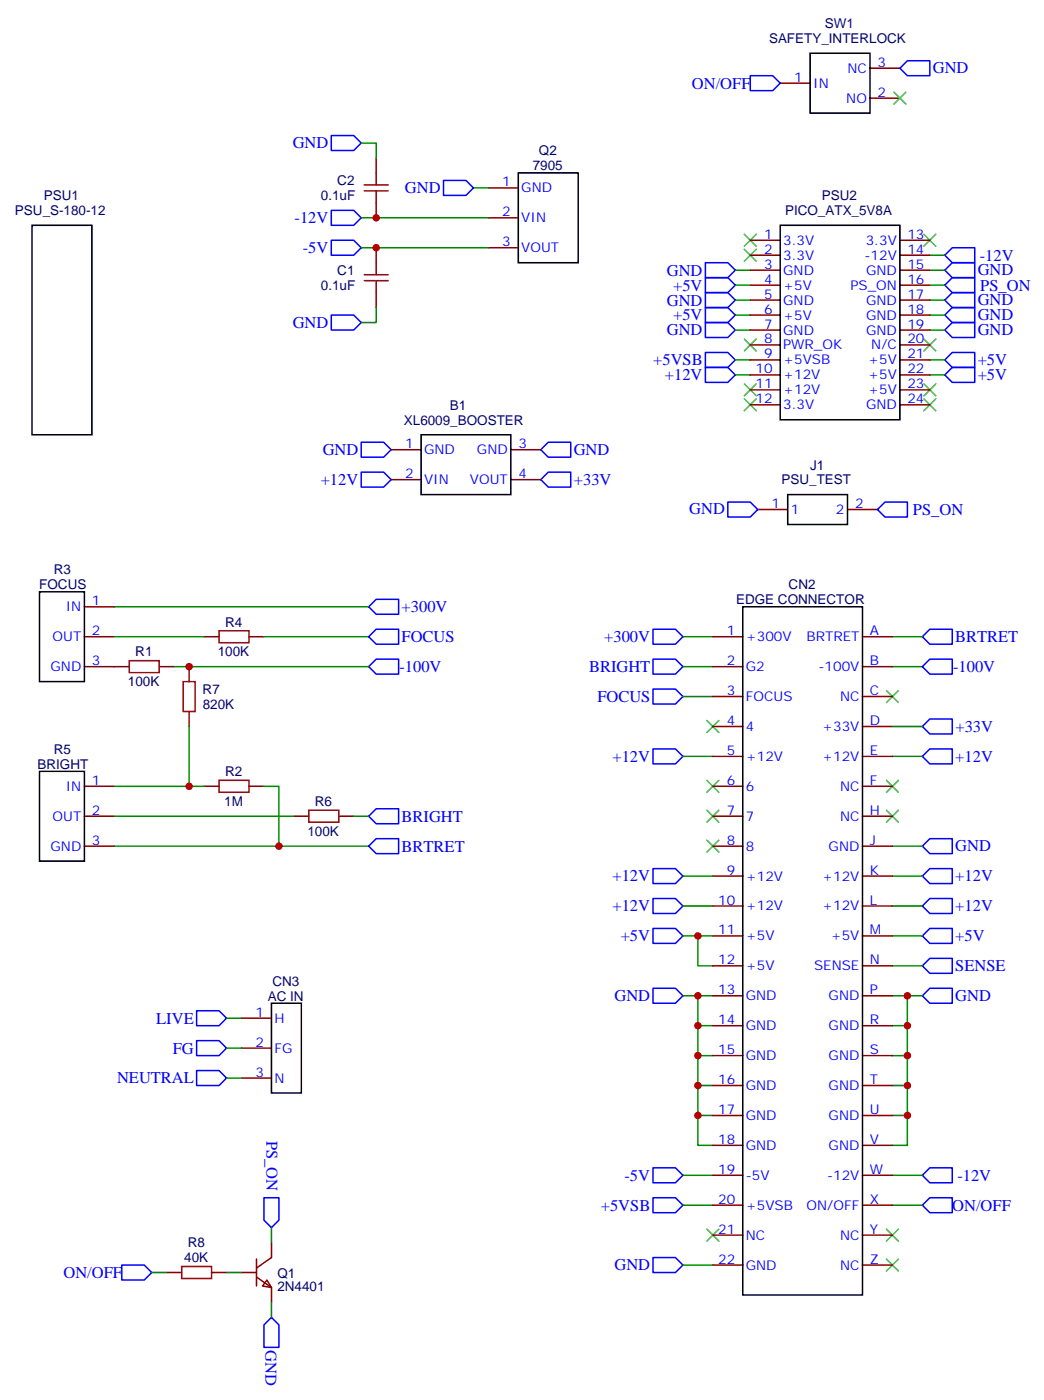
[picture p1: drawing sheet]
<svg xmlns="http://www.w3.org/2000/svg" width="246mm" height="330mm" viewBox="0 0 246 330" stroke-linecap="round" stroke-linejoin="round" font-family="sans-serif">
<g fill="none" stroke="#870000" stroke-width=".35">
<path d="M183.9 19.6h7.1M205.1 16.1h7.1M88.7 37.3v3.5M205.1 23.1h7.1M88.7 47.8v3.6M88.7 58.4v3.5M115.1 44.3h7.1M115.1 51.4h7.1M115.1 58.4h7.1M176.9 56.7h7M212.2 56.7h7M88.7 69v3.5"/>
<path d="M176.9 60.2h7M176.9 63.7h7M176.9 67.2h7M176.9 70.8h7M176.9 74.3h7M176.9 77.8h7M212.2 60.2h7M212.2 63.7h7M212.2 67.2h7M212.2 70.8h7M212.2 74.3h7M212.2 77.8h7"/>
<path d="M176.9 81.4h7M176.9 84.9h7M176.9 88.4h7M176.9 91.9h7M176.9 95.5h7M212.2 81.4h7M212.2 84.9h7M212.2 88.4h7M212.2 91.9h7M212.2 95.5h7M92.2 106h7.1M92.2 113.1h7.1"/>
<path d="M120.4 106h7.1M120.4 113.1h7.1M178.6 120.2h7.1M199.8 120.2h7.1M19.9 157.2h10.6M19.9 150.1h7.1M19.9 143.1h7.1M37.5 157.2h3.6M44.6 157.2v3.5M48.1 150.1h3.5M58.7 150.1h3.5M168.1 157.2h7"/>
<path d="M168.1 150.1h7M203.3 157.2h7.1M203.3 150.1h7.1M44.6 167.8v3.5M168.1 164.3h7M168.1 171.3h7M168.1 178.4h7M203.3 164.3h7.1M203.3 171.3h7.1M203.3 178.4h7.1M19.9 192.5h7.1M19.9 185.4h7.1"/>
<path d="M19.9 199.5h7.1M48.1 185.4h3.5M58.7 185.4h3.5M69.3 192.5h3.5M79.9 192.5h3.5M168.1 192.5h7M168.1 185.4h7M168.1 199.5h7M203.3 192.5h7.1M203.3 185.4h7.1M203.3 199.5h7.1M168.1 206.6h7"/>
<path d="M168.1 213.6h7M203.3 206.6h7.1M203.3 213.6h7.1M168.1 220.7h7M168.1 227.8h7M168.1 234.8h7M203.3 220.7h7.1M203.3 227.8h7.1M203.3 234.8h7.1M56.9 240.1h7.1M56.9 247.2h7.1M56.9 254.2h7.1"/>
<path d="M168.1 241.9h7M168.1 248.9h7M168.1 256h7M203.3 241.9h7.1M203.3 248.9h7.1M203.3 256h7.1M168.1 263h7M168.1 270.1h7M168.1 277.1h7M203.3 263h7.1M203.3 270.1h7.1M203.3 277.1h7.1"/>
<path d="M60.5 296.9v6.3M64 293v3.5l-3.5 2.5M168.1 284.2h7M168.1 291.3h7M168.1 298.3h7M203.3 284.2h7.1M203.3 291.3h7.1M203.3 298.3h7.1M39.3 300.1h3.5M49.9 300.1h3.5M56.9 300.1h3.6M60.5 301.1l3.5 2.5v3.5"/>
<path d="M62.9 301.8l1.1 1.8-2.1-.4z"/>
</g>
<path d="M191 12.6h14.1v14.1h-14.1zM7.5 53.1h14.2v49.4h-14.2zM122.2 40.8h14.1v21.1h-14.1zM183.9 53.1h28.3v45.9h-28.3zM99.3 102.5h21.1v14.1h-21.1zM185.7 116.6h14.1v7.1h-14.1zM9.3 139.6h10.6v21.1h-10.6zM175.1 143.1h28.2v162.3h-28.2zM9.3 181.9h10.6v21.2h-10.6zM64 236.6h7v21.1h-7z" fill="none" stroke="#000" stroke-width=".35"/>
<g fill="none" stroke="#a10000" stroke-width=".35">
<path d="M85.9 45h5.6M85.9 43.6h5.6M88.7 40.8v2.8M88.7 45v2.8M85.9 66.2h5.6M85.9 64.8h5.6M88.7 61.9v2.9M88.7 66.2v2.8M30.5 155.8h7v2.8h-7zM51.6 148.7h7.1v2.9h-7.1zM43.2 160.7h2.8v7.1h-2.8zM51.6 184h7.1v2.8h-7.1z"/>
<path d="M72.8 191.1h7.1v2.8h-7.1zM42.8 298.7h7.1v2.8h-7.1z"/>
</g>
<g fill="none" stroke="#00f" stroke-width=".35">
<path d="M176.9 17.9h5.3l1.7 1.7-1.7 1.8h-5.3zM212.2 16.1l1.7-1.8h5.3v3.6h-5.3zM78.1 32h5.3l1.8 1.7-1.8 1.8h-5.3zM78.1 56.7h5.3l1.8 1.7-1.8 1.8h-5.3zM78.1 49.6h5.3l1.8 1.8-1.8 1.7h-5.3zM104.6 42.5h5.3l1.7 1.8-1.7 1.8h-5.3zM78.1 74.3h5.3l1.8 1.8-1.8 1.7h-5.3zM166.3 76.1h5.3l1.8 1.7-1.8 1.8h-5.3zM166.3 69h5.3l1.8 1.8-1.8 1.7h-5.3zM166.3 61.9h5.3l1.8 1.8-1.8 1.8h-5.3zM166.3 65.5h5.3l1.8 1.7-1.8 1.8h-5.3zM166.3 72.5h5.3l1.8 1.8-1.8 1.8h-5.3z"/>
<path d="M222.7 74.3l1.8-1.8h5.3v3.6h-5.3zM222.7 67.2l1.8-1.7h5.3v3.5h-5.3zM222.7 60.2l1.8-1.8h5.3v3.5h-5.3zM224.5 76.1h5.3v3.5h-5.3l-1.8-1.8zM224.5 69h5.3v3.5h-5.3l-1.8-1.7zM224.5 61.9h5.3v3.6h-5.3l-1.8-1.8zM166.3 86.6h5.3l1.8 1.8-1.8 1.8h-5.3zM166.3 83.1h5.3l1.8 1.8-1.8 1.7h-5.3zM224.5 83.1h5.3v3.5h-5.3l-1.8-1.7zM224.5 86.6h5.3v3.6h-5.3l-1.8-1.8zM85.2 104.3h5.3l1.7 1.7-1.7 1.8h-5.3zM85.2 111.3h5.3l1.7 1.8-1.7 1.8h-5.3z"/>
<path d="M129.3 104.3h5.2v3.5h-5.2l-1.8-1.8zM129.3 111.3h5.2v3.6h-5.2l-1.8-1.8zM171.6 118.4h5.3l1.7 1.8-1.7 1.7h-5.3zM206.9 120.2l1.7-1.8h5.3v3.5h-5.3zM86.9 157.2l1.8-1.8h5.3v3.6h-5.3zM88.7 141.3h5.3v3.6h-5.3l-1.8-1.8zM88.7 148.4h5.3v3.5h-5.3l-1.8-1.8zM154 148.4h5.2l1.8 1.7-1.8 1.8h-5.2zM154 155.4h5.2l1.8 1.8-1.8 1.8h-5.2zM219.2 155.4h5.3v3.6h-5.3l-1.7-1.8zM219.2 148.4h5.3v3.5h-5.3l-1.7-1.8zM154 162.5h5.2l1.8 1.8-1.8 1.7h-5.2z"/>
<path d="M154 176.6h5.2l1.8 1.8-1.8 1.7h-5.2zM219.2 176.6h5.3v3.5h-5.3l-1.7-1.7zM219.2 169.5h5.3v3.6h-5.3l-1.7-1.8zM88.7 190.7h5.3v3.5h-5.3l-1.8-1.7zM88.7 197.8h5.3v3.5h-5.3l-1.8-1.8zM219.2 197.8h5.3v3.5h-5.3l-1.7-1.8zM154 204.8h5.2l1.8 1.8-1.8 1.8h-5.2zM154 211.9h5.2l1.8 1.7-1.8 1.8h-5.2zM154 218.9h5.2l1.8 1.8-1.8 1.8h-5.2zM219.2 204.8h5.3v3.6h-5.3l-1.7-1.8zM219.2 211.9h5.3v3.5h-5.3l-1.7-1.8zM46.4 238.3h5.2l1.8 1.8-1.8 1.8h-5.2z"/>
<path d="M154 233h5.2l1.8 1.8-1.8 1.8h-5.2zM217.5 220.7l1.7-1.8h5.3v3.6h-5.3zM219.2 233h5.3v3.6h-5.3l-1.7-1.8zM219.2 226h5.3v3.5h-5.3l-1.7-1.7zM46.4 245.4h5.2l1.8 1.8-1.8 1.7h-5.2zM46.4 252.4h5.2l1.8 1.8-1.8 1.8h-5.2zM154 275.4h5.2l1.8 1.7-1.8 1.8h-5.2zM219.2 275.4h5.3v3.5h-5.3l-1.7-1.8zM28.7 298.3h5.3l1.8 1.8-1.8 1.7h-5.3zM62.2 282.4h3.6v5.3l-1.8 1.8-1.8-1.8zM154 282.4h5.2l1.8 1.8-1.8 1.8h-5.2zM154 296.5h5.2l1.8 1.8-1.8 1.8h-5.2z"/>
<path d="M219.2 282.4h5.3v3.6h-5.3l-1.7-1.8zM64 310.7l1.8 1.7v5.3h-3.6v-5.3z"/>
</g>
<g fill="none" stroke="#008700" stroke-width=".35">
<path d="M85.2 33.7h3.5v3.6M85.2 51.4h29.9M85.2 58.4h29.9M111.6 44.3h3.5M88.7 72.5v3.6h-3.5M173.4 63.7h3.5M173.4 70.8h3.5M173.4 77.8h3.5M173.4 67.2h3.5M173.4 74.3h3.5M219.2 63.7h3.5M219.2 70.8h3.5"/>
<path d="M219.2 77.8h3.5M219.2 67.2h3.5M219.2 74.3h3.5M219.2 60.2h3.5M173.4 88.4h3.5M173.4 84.9h3.5M219.2 88.4h3.5M219.2 84.9h3.5M27 150.1h21.1M27 143.1h59.9M41.1 157.2h45.8M62.2 150.1h24.7"/>
<path d="M161 150.1h7.1M161 157.2h7.1M210.4 150.1h7.1M210.4 157.2h7.1M44.6 171.3v14.1h-17.6M161 164.3h7.1M161 178.4h7.1M210.4 178.4h7.1M210.4 171.3h7.1M27 192.5h42.3M44.6 185.4h3.5M62.2 185.4h3.6v14.1h-38.8"/>
<path d="M65.8 199.5h21.1M83.4 192.5h3.5M210.4 199.5h7.1M161 213.6h7.1M161 206.6h7.1M210.4 213.6h7.1M210.4 206.6h7.1M161 234.8h7.1M161 220.7h7.1M164.5 234.8v35.3h3.6M164.5 220.7v7.1h3.6M210.4 234.8h7.1"/>
<path d="M210.4 220.7h7.1M210.4 227.8h7.1M213.9 234.8v35.3h-3.5M53.4 240.1h3.5M53.4 254.2h3.5M53.4 247.2h3.5M164.5 256h3.6M164.5 248.9h3.6M164.5 241.9h3.6M210.4 256h3.5M210.4 248.9h3.5M210.4 241.9h3.5"/>
<path d="M161 277.1h7.1M164.5 263h3.6M210.4 263h3.5M210.4 277.1h7.1M64 289.5v3.5M161 284.2h7.1M161 298.3h7.1M210.4 284.2h7.1M35.8 300.1h3.5M53.4 300.1h3.5M64 307.1v3.6"/>
</g>
<g fill="none" stroke="#3c3" stroke-width=".35">
<path d="M210.7 21.7l2.9 2.9M213.6 21.7l-2.9 2.9M175.5 55.2l2.8 2.9M175.5 58.8l2.8 2.8M178.3 55.2l-2.8 2.9M178.3 58.8l-2.8 2.8M217.8 55.2l2.8 2.9M220.6 55.2l-2.8 2.9M175.5 79.9l2.8 2.9M178.3 79.9l-2.8 2.9M217.8 79.9l2.8 2.9M220.6 79.9l-2.8 2.9"/>
<path d="M175.5 94.1l2.8 2.8M175.5 90.5l2.8 2.8M178.3 94.1l-2.8 2.8M178.3 90.5l-2.8 2.8M217.8 90.5l2.8 2.8M217.8 94.1l2.8 2.8M220.6 90.5l-2.8 2.8M220.6 94.1l-2.8 2.8M166.7 169.9l2.8 2.8M169.5 169.9l-2.8 2.8M209 162.8l2.8 2.9M211.8 162.8l-2.8 2.9"/>
<path d="M166.7 198.1l2.8 2.8M166.7 191.1l2.8 2.8M166.7 184l2.8 2.8M169.5 198.1l-2.8 2.8M169.5 191.1l-2.8 2.8M169.5 184l-2.8 2.8M209 184l2.8 2.8M209 191.1l2.8 2.8M211.8 184l-2.8 2.8M211.8 191.1l-2.8 2.8M166.7 289.8l2.8 2.9M169.5 289.8l-2.8 2.9"/>
<path d="M209 289.8l2.8 2.9M209 296.9l2.8 2.8M211.8 289.8l-2.8 2.9M211.8 296.9l-2.8 2.8"/>
</g>
<g fill="#c00">
<circle cx="44.6" cy="157.2" r=".88"/>
<circle cx="65.8" cy="199.5" r=".88"/>
<circle cx="44.6" cy="185.4" r=".88"/>
<circle cx="213.9" cy="234.8" r=".88"/>
<circle cx="213.9" cy="263" r=".88"/>
<circle cx="213.9" cy="256" r=".88"/>
<circle cx="213.9" cy="248.9" r=".88"/>
<circle cx="213.9" cy="241.9" r=".88"/>
<circle cx="164.5" cy="234.8" r=".88"/>
<circle cx="164.5" cy="263" r=".88"/>
<circle cx="164.5" cy="256" r=".88"/>
<circle cx="164.5" cy="248.9" r=".88"/>
<circle cx="164.5" cy="241.9" r=".88"/>
<circle cx="164.5" cy="220.7" r=".88"/>
<circle cx="88.7" cy="51.4" r=".88"/>
<circle cx="88.7" cy="58.4" r=".88"/>
</g>
<g font-size="3.9" fill="#00f">
<text x="219.9" y="17.3">GND</text>
<text x="163.1" y="20.9">ON/OFF</text>
<text x="69" y="35">GND</text>
<text x="95.5" y="45.6">GND</text>
<text x="69.4" y="52.5">-12V</text>
<text x="71.4" y="59.7">-5V</text>
<text x="157.2" y="65">GND</text>
<text x="230.5" y="64.9">GND</text>
<text x="231" y="61.5">-12V</text>
<text x="158.7" y="68.5">+5V</text>
<text x="230.5" y="71.9">GND</text>
<text x="231.1" y="68.5">PS_ON</text>
<text x="69" y="77.3">GND</text>
<text x="157.2" y="72">GND</text>
<text x="158.7" y="75.6">+5V</text>
<text x="230.5" y="75.5">GND</text>
<text x="157.2" y="79.1">GND</text>
<text x="230.5" y="79">GND</text>
<text x="154" y="86.2">+5VSB</text>
<text x="156.7" y="89.6">+12V</text>
<text x="230.5" y="86.2">+5V</text>
<text x="230.5" y="89.7">+5V</text>
<text x="76.1" y="107.2">GND</text>
<text x="135.3" y="107.2">GND</text>
<text x="75.6" y="114.3">+12V</text>
<text x="135.3" y="114.4">+33V</text>
<text x="162.5" y="121.3">GND</text>
<text x="215.2" y="121.5">PS_ON</text>
<text x="94.7" y="144.3">+300V</text>
<text x="94.7" y="151.4">FOCUS</text>
<text x="142.5" y="151.4">+300V</text>
<text x="225.2" y="151.4">BRTRET</text>
<text x="94.2" y="158.5">-100V</text>
<text x="138.9" y="158.5">BRIGHT</text>
<text x="224.7" y="158.5">-100V</text>
<text x="140.8" y="165.5">FOCUS</text>
<text x="225.3" y="172.6">+33V</text>
<text x="144.4" y="179.6">+12V</text>
<text x="225.2" y="179.6">+12V</text>
<text x="94.7" y="193.7">BRIGHT</text>
<text x="94.7" y="200.8">BRTRET</text>
<text x="225.2" y="200.7">GND</text>
<text x="144.4" y="207.8">+12V</text>
<text x="225.2" y="207.8">+12V</text>
<text x="144.4" y="214.8">+12V</text>
<text x="225.2" y="214.8">+12V</text>
<text x="146.3" y="222">+5V</text>
<text x="225.2" y="222">+5V</text>
<text x="225.2" y="229">SENSE</text>
<text x="144.9" y="236">GND</text>
<text x="225.2" y="236">GND</text>
<text x="36.8" y="241.4">LIVE</text>
<text x="40.7" y="248.4">FG</text>
<text x="27.6" y="255.5">NEUTRAL</text>
<text x="62.8" y="269" transform="rotate(90 62.8 269)">PS_ON</text>
<text x="147.2" y="278.4">-5V</text>
<text x="225.7" y="278.4">-12V</text>
<text x="141.6" y="285.5">+5VSB</text>
<text x="224.5" y="285.5">ON/OFF</text>
<text x="144.9" y="299.5">GND</text>
<text x="15" y="301.3">ON/OFF</text>
<text x="62.6" y="318.4" transform="rotate(90 62.6 318.4)">GND</text>
</g>
<g font-size="3.2" fill="#000080">
<text x="181.3" y="10.2">SAFETY_INTERLOCK</text>
<text x="194.5" y="6.6">SW1</text>
<text x="125.6" y="40.1">7905</text>
<text x="127.1" y="36.6">Q2</text>
<text x="10.3" y="47.2">PSU1</text>
<text x="75.7" y="47.2">0.1uF</text>
<text x="79.5" y="43.7">C2</text>
<text x="193.7" y="47.2">PSU2</text>
<text x="3.5" y="50.8">PSU_S-180-12</text>
<text x="185.1" y="50.7">PICO_ATX_5V8A</text>
<text x="79.5" y="64.9">C1</text>
<text x="75.7" y="68.4">0.1uF</text>
<text x="95.2" y="100.1">XL6009_BOOSTER</text>
<text x="106.1" y="96.6">B1</text>
<text x="191" y="110.7">J1</text>
<text x="184.2" y="114.2">PSU_TEST</text>
<text x="12.7" y="135.4">R3</text>
<text x="9.3" y="138.9">FOCUS</text>
<text x="173.5" y="142.5">EDGE CONNECTOR</text>
<text x="185.9" y="138.9">CN2</text>
<text x="53.1" y="147.7">R4</text>
<text x="31.9" y="154.8">R1</text>
<text x="51.3" y="154.8">100K</text>
<text x="30.2" y="161.8">100K</text>
<text x="47.8" y="163.6">R7</text>
<text x="47.8" y="167.1">820K</text>
<text x="12.7" y="177.7">R5</text>
<text x="8.8" y="181.3">BRIGHT</text>
<text x="53.1" y="183">R2</text>
<text x="52.9" y="190.1">1M</text>
<text x="74.2" y="190.1">R6</text>
<text x="72.5" y="197.1">100K</text>
<text x="64.2" y="232.4">CN3</text>
<text x="63.1" y="235.9">AC IN</text>
<text x="43.4" y="297.7">40K</text>
<text x="44.2" y="294.2">R8</text>
<text x="65.4" y="304.3">2N4401</text>
<text x="65.4" y="301.3">Q1</text>
</g>
<g font-size="3.2" fill="#00f">
<text x="199.8" y="17.1">NC</text>
<text x="206.9" y="15.7">3</text>
<text x="187.2" y="19.3">1</text>
<text x="191.7" y="20.7">IN</text>
<text x="206.9" y="22.8">2</text>
<text x="199.5" y="24.2">NO</text>
<text x="118.4" y="44">1</text>
<text x="122.9" y="45.4">GND</text>
<text x="118.4" y="51">2</text>
<text x="122.9" y="52.4">VIN</text>
<text x="118.4" y="58.1">3</text>
<text x="122.9" y="59.5">VOUT</text>
<text x="180.2" y="56.3">1</text>
<text x="180.2" y="59.8">2</text>
<text x="184.6" y="57.7">3.3V</text>
<text x="204.1" y="57.7">3.3V</text>
<text x="213.9" y="56.3">13</text>
<text x="213.9" y="59.8">14</text>
<text x="180.2" y="63.4">3</text>
<text x="184.6" y="61.2">3.3V</text>
<text x="184.6" y="64.8">GND</text>
<text x="203.8" y="61.2">-12V</text>
<text x="204.2" y="64.8">GND</text>
<text x="213.9" y="63.4">15</text>
<text x="180.2" y="66.9">4</text>
<text x="180.2" y="70.4">5</text>
<text x="184.6" y="68.3">+5V</text>
<text x="184.6" y="71.8">GND</text>
<text x="200.5" y="68.3">PS_ON</text>
<text x="204.2" y="71.8">GND</text>
<text x="213.9" y="66.9">16</text>
<text x="213.9" y="70.4">17</text>
<text x="180.2" y="73.9">6</text>
<text x="180.2" y="77.5">7</text>
<text x="184.6" y="75.4">+5V</text>
<text x="204.2" y="75.4">GND</text>
<text x="213.9" y="73.9">18</text>
<text x="213.9" y="77.5">19</text>
<text x="180.2" y="81">8</text>
<text x="184.6" y="78.9">GND</text>
<text x="184.6" y="82.4">PWR_OK</text>
<text x="204.2" y="78.9">GND</text>
<text x="205.4" y="82.4">N/C</text>
<text x="213.9" y="81">20</text>
<text x="178.1" y="88.1">10</text>
<text x="180.2" y="84.5">9</text>
<text x="184.6" y="85.9">+5VSB</text>
<text x="184.6" y="89.5">+12V</text>
<text x="204.7" y="85.9">+5V</text>
<text x="204.7" y="89.5">+5V</text>
<text x="213.9" y="84.5">21</text>
<text x="213.9" y="88.1">22</text>
<text x="178.1" y="91.6">11</text>
<text x="178.1" y="95.1">12</text>
<text x="184.6" y="93">+12V</text>
<text x="204.7" y="93">+5V</text>
<text x="213.9" y="91.6">23</text>
<text x="213.9" y="95.1">24</text>
<text x="184.6" y="96.5">3.3V</text>
<text x="204.2" y="96.5">GND</text>
<text x="95.5" y="105.7">1</text>
<text x="100" y="107.1">GND</text>
<text x="112.5" y="107.1">GND</text>
<text x="122.2" y="105.7">3</text>
<text x="95.5" y="112.7">2</text>
<text x="122.2" y="112.7">4</text>
<text x="100" y="114.2">VIN</text>
<text x="110.8" y="114.2">VOUT</text>
<text x="181.9" y="119.8">1</text>
<text x="201.6" y="119.8">2</text>
<text x="186.4" y="121.2">1</text>
<text x="197.1" y="121.2">2</text>
<text x="21.7" y="142.7">1</text>
<text x="15.5" y="144.1">IN</text>
<text x="21.7" y="149.8">2</text>
<text x="171.3" y="149.8">1</text>
<text x="205.1" y="149.8">A</text>
<text x="12.4" y="151.2">OUT</text>
<text x="175.8" y="151.2">+300V</text>
<text x="190.1" y="151.2">BRTRET</text>
<text x="11.9" y="158.3">GND</text>
<text x="21.7" y="156.8">3</text>
<text x="171.3" y="156.8">2</text>
<text x="175.8" y="158.3">G2</text>
<text x="193" y="158.3">-100V</text>
<text x="205.1" y="156.8">B</text>
<text x="171.3" y="163.9">3</text>
<text x="175.8" y="165.3">FOCUS</text>
<text x="198" y="165.3">NC</text>
<text x="205.1" y="163.9">C</text>
<text x="171.3" y="171">4</text>
<text x="175.8" y="172.4">4</text>
<text x="193.8" y="172.4">+33V</text>
<text x="205.1" y="171">D</text>
<text x="171.3" y="178">5</text>
<text x="175.8" y="179.4">+12V</text>
<text x="193.8" y="179.4">+12V</text>
<text x="205.1" y="178">E</text>
<text x="21.7" y="185.1">1</text>
<text x="171.3" y="185.1">6</text>
<text x="205.1" y="185.1">F</text>
<text x="15.5" y="186.5">IN</text>
<text x="175.8" y="186.5">6</text>
<text x="198" y="186.5">NC</text>
<text x="12.4" y="193.5">OUT</text>
<text x="21.7" y="192.1">2</text>
<text x="171.3" y="192.1">7</text>
<text x="175.8" y="193.5">7</text>
<text x="198" y="193.5">NC</text>
<text x="205.1" y="192.1">H</text>
<text x="11.9" y="200.6">GND</text>
<text x="21.7" y="199.2">3</text>
<text x="171.3" y="199.2">8</text>
<text x="175.8" y="200.6">8</text>
<text x="195.4" y="200.6">GND</text>
<text x="205.1" y="199.2">J</text>
<text x="171.3" y="206.2">9</text>
<text x="175.8" y="207.6">+12V</text>
<text x="193.8" y="207.6">+12V</text>
<text x="205.1" y="206.2">K</text>
<text x="169.3" y="213.3">10</text>
<text x="175.8" y="214.7">+12V</text>
<text x="193.8" y="214.7">+12V</text>
<text x="205.1" y="213.3">L</text>
<text x="169.3" y="220.3">11</text>
<text x="175.8" y="221.8">+5V</text>
<text x="195.9" y="221.8">+5V</text>
<text x="205.1" y="220.3">M</text>
<text x="169.3" y="227.4">12</text>
<text x="205.1" y="227.4">N</text>
<text x="175.8" y="228.8">+5V</text>
<text x="191.9" y="228.8">SENSE</text>
<text x="60.2" y="239.7">1</text>
<text x="169.3" y="234.5">13</text>
<text x="175.8" y="235.9">GND</text>
<text x="195.4" y="235.9">GND</text>
<text x="205.1" y="234.5">P</text>
<text x="64.7" y="241.2">H</text>
<text x="169.3" y="241.5">14</text>
<text x="175.8" y="242.9">GND</text>
<text x="195.4" y="242.9">GND</text>
<text x="205.1" y="241.5">R</text>
<text x="60.2" y="246.8">2</text>
<text x="64.7" y="248.2">FG</text>
<text x="169.3" y="248.6">15</text>
<text x="175.8" y="250">GND</text>
<text x="195.4" y="250">GND</text>
<text x="205.1" y="248.6">S</text>
<text x="60.2" y="253.9">3</text>
<text x="64.7" y="255.3">N</text>
<text x="169.3" y="255.6">16</text>
<text x="175.8" y="257">GND</text>
<text x="195.4" y="257">GND</text>
<text x="205.1" y="255.6">T</text>
<text x="169.3" y="262.7">17</text>
<text x="205.1" y="262.7">U</text>
<text x="169.3" y="269.7">18</text>
<text x="175.8" y="264.1">GND</text>
<text x="195.4" y="264.1">GND</text>
<text x="205.1" y="269.7">V</text>
<text x="175.8" y="271.1">GND</text>
<text x="195.4" y="271.1">GND</text>
<text x="169.3" y="276.8">19</text>
<text x="175.8" y="278.2">-5V</text>
<text x="195" y="278.2">-12V</text>
<text x="205.1" y="276.8">W</text>
<text x="169.3" y="283.8">20</text>
<text x="175.8" y="285.3">+5VSB</text>
<text x="190.2" y="285.3">ON/OFF</text>
<text x="205.1" y="283.8">X</text>
<text x="169.3" y="290.9">21</text>
<text x="175.8" y="292.3">NC</text>
<text x="198" y="292.3">NC</text>
<text x="205.1" y="290.9">Y</text>
<text x="169.3" y="298">22</text>
<text x="175.8" y="299.4">GND</text>
<text x="198" y="299.4">NC</text>
<text x="205.1" y="298">Z</text>
</g>
</svg>
